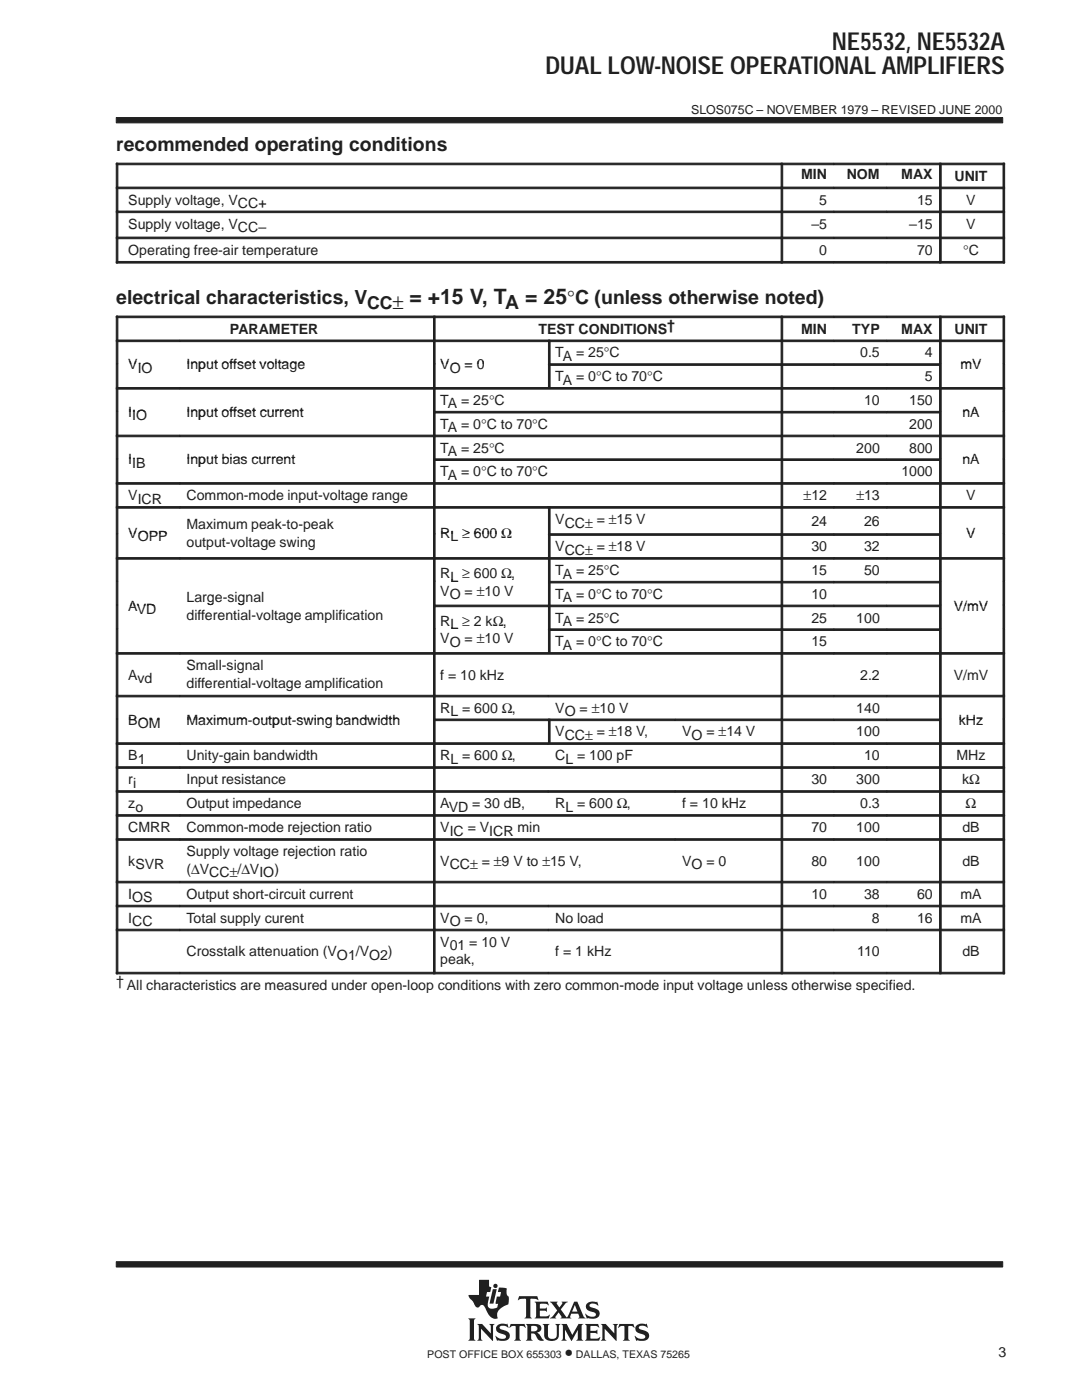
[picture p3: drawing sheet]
<svg xmlns="http://www.w3.org/2000/svg" width="216mm" height="279mm" viewBox="0 0 216 279" stroke-linecap="round" stroke-linejoin="round" font-family="sans-serif">
<g fill="#231f20" stroke="#231f20" stroke-width=".2">
<path d="M23.2 23.5h176.9v1h-176.9z" fill-rule="evenodd"/>
<path d="M23.2 251.8h176.9v1.1h-176.9z" fill-rule="evenodd"/>
</g>
<g fill="#231f20">
<path d="M98.3 257.3h.8l-.6 2.9h-.8z"/>
<path d="M104.9 264.2h1.9a.9 .9 0 0 1 1 .4 .9 .9 0 0 1 0 1.1l-.7 .2 .5 .4 .9 1.2a1.2 1.2 0 0 1-1.6-1l-.3-.3-.6-.1v1l.3 .5h-1.4l.3-.6v-2.3z" fill-rule="evenodd"/>
<path d="M109.7 259.8h1.6l-.2 .3 .5 .8 .6-.8-.1-.3h1.2l-.4 .3-1 1.2 1.2 1.6 1.5-3.1h.6l1.2 2.9 .4 .4-1.4-.1a.22 .22 0 0 0 .2-.1 .22 .22 0 0 0 0-.3l-.2-.4h-1.4l-.2 .7 .2 .2h-2.2l.2-.3-.5-.9-.7 .9 .2 .3h-1.3l.6-.4 .9-1.2z" fill-rule="evenodd"/>
<path d="M127 264.6a1.74 1.74 0 0 1 1.6-.4l.3 .1 .1-.1 .3 .8h-.1a1.2 1.2 0 0 0-1.7-.1 1.47 1.47 0 0 0 1.3 .7 1.03 1.03 0 0 1 .7 1.2 1.03 1.03 0 0 1-1.2 .8l-1.1-.1-.2 .1-.4-1 .9 .5 .9 .1a.45 .45 0 0 0 .4-.6 .45 .45 0 0 0-.6-.3l-.2-.1a1.11 1.11 0 0 1-1.2-1.4z" fill-rule="evenodd"/>
<path d="M123.6 264.2h2.8l.2 .8-.6-.4h-.5l-.1 .2v2.4l.3 .4h-1.4l.3-.4v-2.4l-.1-.2h-.5l-.7 .4z" fill-rule="evenodd"/>
<path d="M116.7 264.2h2.6l.2 .8-.6-.4-1.1 .1v.9h1.1l.3-.2v.9l-.4-.3h-1v1.1l1.3 .1 .7-.4-.3 .8h-2.8l.3-.4v-2.6z" fill-rule="evenodd"/>
<path d="M119.9 264.2h1l1.7 1.9v-1.5l-.3-.4h1l-.3 .4v3l-2.3-2.4v2l.3 .4h-1.1l.3-.4v-2.6z" fill-rule="evenodd"/>
<path d="M112 264.2h1.1l1.1 2.2 1.2-2.2h1l-.3 .4v2.6l.3 .4h-1.4l.3-.4v-1.8l-1.3 2.2-1.3-2.2v1.7l.4 .5h-1.1l.3-.6v-2.3z" fill-rule="evenodd"/>
<path d="M99.2 264.6a1.71 1.71 0 0 1 1.7-.4l.2 .1 .1-.1 .3 .8-.6-.3-.8-.1a.41 .41 0 0 0-.4 .5 .41 .41 0 0 0 .5 .3 1.29 1.29 0 0 1 1.5 1.4 1.08 1.08 0 0 1-1.2 .8l-1.1-.1-.2 .1-.4-1 .8 .5 .5 .1 .6-.1 .3-.2a.72 .72 0 0 0-.9-.7 .99 .99 0 0 1-1-.5 .99 .99 0 0 1 .1-1.1z" fill-rule="evenodd"/>
<path d="M101.9 264.2h2.8l.2 .8-.7-.4h-.4l-.1 .2v2.4l.3 .4h-1.4l.3-.4v-2.4l-.1-.2h-.5l-.7 .4z" fill-rule="evenodd"/>
<path d="M108.3 264.2h1.3l-.3 .4v2a.65 .65 0 0 0 .7 .6h.6l.4-.4 .1-2.1-.3-.5h1l-.3 .4v1.8a1.54 1.54 0 0 1-2.4 1l-.5-.7v-2.1z" fill-rule="evenodd"/>
<path d="M95.2 264.2h1l1.7 1.9v-1.5l-.3-.4h1.1l-.3 .4v3l-2.4-2.4v2l.3 .4h-1.1l.3-.6v-2.3z" fill-rule="evenodd"/>
<path d="M93.4 263.1h1.5l-.3 .4v3.7l.3 .4h-1.5l.3-.4v-3.7z" fill-rule="evenodd"/>
<path d="M103.6 258.7h3.6l.2 .8-.4-.3-1.2 .1v3.5l.3 .3h-1.4l.2-.2 .1-.3v-3.2l-.1-.2h-.8l-.7 .3z" fill-rule="evenodd"/>
<path d="M106.7 259.8h2.6l.1 .7-.5-.3-1.2 .1v.8h1.1l.3-.2v.9l-.4-.2h-1v1l.2 .1h1.2l.5-.3h.1l-.2 .7h-2.8l.3-.5v-2.3z" fill-rule="evenodd"/>
<path d="M117.1 260.2a2.08 2.08 0 0 1 1.9-.3l.2-.2 .1 .9a1.22 1.22 0 0 0-1.7-.1 .82 .82 0 0 0 .9 .6 1.06 1.06 0 0 1 1.2 1.1 1.06 1.06 0 0 1-1.2 1l-1.2-.1-.2 .1-.3-1 .8 .5 .8 .1a.46 .46 0 0 0 .5-.5 .46 .46 0 0 0-.5-.4l-.2-.1a1.11 1.11 0 0 1-1.2-1.5z" fill-rule="evenodd"/>
<path d="M95.6 255.4h2v1.3l.4 .2-.2 1h-.6l-.2 .9h.6l-.3 1.2 .1 .7a.9 .9 0 0 0 1.2 .4l.6-.1 .2-.8-.5-.1 .2-1.3h.7l.2-.9h-.7l.3-1 1.5 .2v1.1l.2 .4 .2 .2v.7a.81 .81 0 0 1-.6 1 2.73 2.73 0 0 0-1.7 1.7l.1 .9h-.1a1.81 1.81 0 0 1-2.1-1.5l-.3-.6a.7 .7 0 0 0-.6-.6 .7 .7 0 0 0-.7 .5 1.12 1.12 0 0 1-1.1-1l-.7-.8-.2-.7h2.1z" fill-rule="evenodd"/>
<circle cx="98.9" cy="256.6" r=".43"/>
</g>
<g fill="#fff">
<path d="M114.7 260.4l.5 1.4h-1z"/>
<path d="M106 264.7l.6-.1a.56 .56 0 0 1 .6 .5 .56 .56 0 0 1-.6 .6h-.6z" fill-rule="evenodd"/>
</g>
<g fill="#231f20" stroke="#231f20" stroke-width=".2">
<path d="M23.2 32.6h.3v4.7h-.3z" fill-rule="evenodd"/>
<path d="M23.2 32.6h132.6v.3h-132.6z" fill-rule="evenodd"/>
<path d="M155.9 32.6h.3v4.7h-.3z" fill-rule="evenodd"/>
<path d="M155.9 32.6h10.5v.3h-10.5z" fill-rule="evenodd"/>
<path d="M166.4 32.6h10.5v.3h-10.5z" fill-rule="evenodd"/>
<path d="M176.9 32.6h10.6v.3h-10.6z" fill-rule="evenodd"/>
<path d="M187.5 32.6h.3v4.7h-.3z" fill-rule="evenodd"/>
<path d="M200.1 32.6h.4v4.7h-.4z" fill-rule="evenodd"/>
<path d="M187.5 32.6h13v.3h-13z" fill-rule="evenodd"/>
<path d="M23.2 37.3h.3v4.8h-.3z" fill-rule="evenodd"/>
<path d="M23.2 37.3h132.6v.4h-132.6z" fill-rule="evenodd"/>
<path d="M155.9 37.3h.3v4.8h-.3z" fill-rule="evenodd"/>
<path d="M155.9 37.3h10.5v.4h-10.5z" fill-rule="evenodd"/>
<path d="M166.4 37.3h10.5v.4h-10.5z" fill-rule="evenodd"/>
<path d="M176.9 37.3h10.6v.4h-10.6z" fill-rule="evenodd"/>
<path d="M187.5 37.3h.3v4.8h-.3z" fill-rule="evenodd"/>
<path d="M200.1 37.3h.4v4.8h-.4z" fill-rule="evenodd"/>
<path d="M187.5 37.3h13v.4h-13z" fill-rule="evenodd"/>
<path d="M23.2 42.1h.3v5.2h-.3z" fill-rule="evenodd"/>
<path d="M23.2 42.1h132.6v.3h-132.6z" fill-rule="evenodd"/>
<path d="M155.9 42.1h.3v5.2h-.3z" fill-rule="evenodd"/>
<path d="M155.9 42.1h10.5v.3h-10.5z" fill-rule="evenodd"/>
<path d="M166.4 42.1h10.5v.3h-10.5z" fill-rule="evenodd"/>
<path d="M176.9 42.1h10.6v.3h-10.6z" fill-rule="evenodd"/>
<path d="M187.5 42.1h.3v5.2h-.3z" fill-rule="evenodd"/>
<path d="M200.1 42.1h.4v5.2h-.4z" fill-rule="evenodd"/>
<path d="M187.5 42.1h13v.3h-13z" fill-rule="evenodd"/>
<path d="M23.2 47.3h.3v5.2h-.3z" fill-rule="evenodd"/>
<path d="M23.2 47.3h132.6v.3h-132.6z" fill-rule="evenodd"/>
<path d="M23.2 52.2h132.6v.3h-132.6z" fill-rule="evenodd"/>
<path d="M155.9 47.3h.3v5.2h-.3z" fill-rule="evenodd"/>
<path d="M155.9 47.3h10.5v.3h-10.5z" fill-rule="evenodd"/>
<path d="M155.9 52.2h10.5v.3h-10.5z" fill-rule="evenodd"/>
<path d="M166.4 47.3h10.5v.3h-10.5z" fill-rule="evenodd"/>
<path d="M166.4 52.2h10.5v.3h-10.5z" fill-rule="evenodd"/>
<path d="M176.9 47.3h10.6v.3h-10.6z" fill-rule="evenodd"/>
<path d="M176.9 52.2h10.6v.3h-10.6z" fill-rule="evenodd"/>
<path d="M187.5 47.3h.3v5.2h-.3z" fill-rule="evenodd"/>
<path d="M200.1 47.3h.4v5.2h-.4z" fill-rule="evenodd"/>
<path d="M187.5 47.3h13v.3h-13z" fill-rule="evenodd"/>
<path d="M187.5 52.2h13v.3h-13z" fill-rule="evenodd"/>
<path d="M23.2 63.1h.3v4.7h-.3z" fill-rule="evenodd"/>
<path d="M23.2 63.1h63.3v.3h-63.3z" fill-rule="evenodd"/>
<path d="M86.5 63.1h.3v4.7h-.3z" fill-rule="evenodd"/>
<path d="M86.5 63.1h69.3v.3h-69.3z" fill-rule="evenodd"/>
<path d="M155.9 63.1h.3v4.7h-.3z" fill-rule="evenodd"/>
<path d="M155.9 63.1h10.5v.3h-10.5z" fill-rule="evenodd"/>
<path d="M166.4 63.1h10.5v.3h-10.5z" fill-rule="evenodd"/>
<path d="M176.9 63.1h10.6v.3h-10.6z" fill-rule="evenodd"/>
<path d="M187.5 63.1h.3v4.7h-.3z" fill-rule="evenodd"/>
<path d="M200.1 63.1h.4v4.7h-.4z" fill-rule="evenodd"/>
<path d="M187.5 63.1h13v.3h-13z" fill-rule="evenodd"/>
<path d="M23.2 67.9h.3v4.7h-.3z" fill-rule="evenodd"/>
<path d="M23.2 67.9h12.6v.3h-12.6z" fill-rule="evenodd"/>
<path d="M35.9 67.9h50.6v.3h-50.6z" fill-rule="evenodd"/>
<path d="M86.5 67.9h.3v4.7h-.3z" fill-rule="evenodd"/>
<path d="M86.5 67.9h22.9v.3h-22.9z" fill-rule="evenodd"/>
<path d="M109.4 67.9h.4v4.7h-.4z" fill-rule="evenodd"/>
<path d="M109.4 67.9h46.4v.3h-46.4z" fill-rule="evenodd"/>
<path d="M155.9 67.9h.3v4.7h-.3z" fill-rule="evenodd"/>
<path d="M155.9 67.9h10.5v.3h-10.5z" fill-rule="evenodd"/>
<path d="M166.4 67.9h10.5v.3h-10.5z" fill-rule="evenodd"/>
<path d="M176.9 67.9h10.6v.3h-10.6z" fill-rule="evenodd"/>
<path d="M187.5 67.9h.3v4.7h-.3z" fill-rule="evenodd"/>
<path d="M200.1 67.9h.4v4.7h-.4z" fill-rule="evenodd"/>
<path d="M187.5 67.9h13v.3h-13z" fill-rule="evenodd"/>
<path d="M23.2 72.6h.3v4.7h-.3z" fill-rule="evenodd"/>
<path d="M86.5 72.6h.3v4.7h-.3z" fill-rule="evenodd"/>
<path d="M109.4 72.6h.4v4.7h-.4z" fill-rule="evenodd"/>
<path d="M109.4 72.6h46.4v.3h-46.4z" fill-rule="evenodd"/>
<path d="M155.9 72.6h.3v4.7h-.3z" fill-rule="evenodd"/>
<path d="M155.9 72.6h10.5v.3h-10.5z" fill-rule="evenodd"/>
<path d="M166.4 72.6h10.5v.3h-10.5z" fill-rule="evenodd"/>
<path d="M176.9 72.6h10.6v.3h-10.6z" fill-rule="evenodd"/>
<path d="M187.5 72.6h.3v4.7h-.3z" fill-rule="evenodd"/>
<path d="M200.1 72.6h.4v4.7h-.4z" fill-rule="evenodd"/>
<path d="M23.2 77.3h.3v4.8h-.3z" fill-rule="evenodd"/>
<path d="M23.2 77.3h12.6v.4h-12.6z" fill-rule="evenodd"/>
<path d="M35.9 77.3h50.6v.4h-50.6z" fill-rule="evenodd"/>
<path d="M86.5 77.3h.3v4.8h-.3z" fill-rule="evenodd"/>
<path d="M86.5 77.3h69.3v.4h-69.3z" fill-rule="evenodd"/>
<path d="M155.9 77.3h.3v4.8h-.3z" fill-rule="evenodd"/>
<path d="M155.9 77.3h10.5v.4h-10.5z" fill-rule="evenodd"/>
<path d="M166.4 77.3h10.5v.4h-10.5z" fill-rule="evenodd"/>
<path d="M176.9 77.3h10.6v.4h-10.6z" fill-rule="evenodd"/>
<path d="M187.5 77.3h.3v4.8h-.3z" fill-rule="evenodd"/>
<path d="M200.1 77.3h.4v4.8h-.4z" fill-rule="evenodd"/>
<path d="M187.5 77.3h13v.4h-13z" fill-rule="evenodd"/>
<path d="M23.2 82.1h.3v4.7h-.3z" fill-rule="evenodd"/>
<path d="M86.5 82.1h.3v4.7h-.3z" fill-rule="evenodd"/>
<path d="M86.5 82.1h69.3v.3h-69.3z" fill-rule="evenodd"/>
<path d="M155.9 82.1h.3v4.7h-.3z" fill-rule="evenodd"/>
<path d="M155.9 82.1h10.5v.3h-10.5z" fill-rule="evenodd"/>
<path d="M166.4 82.1h10.5v.3h-10.5z" fill-rule="evenodd"/>
<path d="M176.9 82.1h10.6v.3h-10.6z" fill-rule="evenodd"/>
<path d="M187.5 82.1h.3v4.7h-.3z" fill-rule="evenodd"/>
<path d="M200.1 82.1h.4v4.7h-.4z" fill-rule="evenodd"/>
<path d="M23.2 86.8h.3v4.8h-.3z" fill-rule="evenodd"/>
<path d="M23.2 86.8h12.6v.4h-12.6z" fill-rule="evenodd"/>
<path d="M35.9 86.8h50.6v.4h-50.6z" fill-rule="evenodd"/>
<path d="M86.5 86.8h.3v4.8h-.3z" fill-rule="evenodd"/>
<path d="M86.5 86.8h69.3v.4h-69.3z" fill-rule="evenodd"/>
<path d="M155.9 86.8h.3v4.8h-.3z" fill-rule="evenodd"/>
<path d="M155.9 86.8h10.5v.4h-10.5z" fill-rule="evenodd"/>
<path d="M166.4 86.8h10.5v.4h-10.5z" fill-rule="evenodd"/>
<path d="M176.9 86.8h10.6v.4h-10.6z" fill-rule="evenodd"/>
<path d="M187.5 86.8h.3v4.8h-.3z" fill-rule="evenodd"/>
<path d="M200.1 86.8h.4v4.8h-.4z" fill-rule="evenodd"/>
<path d="M187.5 86.8h13v.4h-13z" fill-rule="evenodd"/>
<path d="M23.2 91.6h.3v4.7h-.3z" fill-rule="evenodd"/>
<path d="M86.5 91.6h.3v4.7h-.3z" fill-rule="evenodd"/>
<path d="M86.5 91.6h69.3v.3h-69.3z" fill-rule="evenodd"/>
<path d="M155.9 91.6h.3v4.7h-.3z" fill-rule="evenodd"/>
<path d="M155.9 91.6h10.5v.3h-10.5z" fill-rule="evenodd"/>
<path d="M166.4 91.6h10.5v.3h-10.5z" fill-rule="evenodd"/>
<path d="M176.9 91.6h10.6v.3h-10.6z" fill-rule="evenodd"/>
<path d="M187.5 91.6h.3v4.7h-.3z" fill-rule="evenodd"/>
<path d="M200.1 91.6h.4v4.7h-.4z" fill-rule="evenodd"/>
<path d="M23.2 96.3h.3v4.8h-.3z" fill-rule="evenodd"/>
<path d="M23.2 96.3h12.6v.3h-12.6z" fill-rule="evenodd"/>
<path d="M35.9 96.3h50.6v.3h-50.6z" fill-rule="evenodd"/>
<path d="M86.5 96.3h.3v4.8h-.3z" fill-rule="evenodd"/>
<path d="M86.5 96.3h69.3v.3h-69.3z" fill-rule="evenodd"/>
<path d="M155.9 96.3h.3v4.8h-.3z" fill-rule="evenodd"/>
<path d="M155.9 96.3h10.5v.3h-10.5z" fill-rule="evenodd"/>
<path d="M166.4 96.3h10.5v.3h-10.5z" fill-rule="evenodd"/>
<path d="M176.9 96.3h10.6v.3h-10.6z" fill-rule="evenodd"/>
<path d="M187.5 96.3h.3v4.8h-.3z" fill-rule="evenodd"/>
<path d="M200.1 96.3h.4v4.8h-.4z" fill-rule="evenodd"/>
<path d="M187.5 96.3h13v.3h-13z" fill-rule="evenodd"/>
<path d="M23.2 101.1h.3v5.4h-.3z" fill-rule="evenodd"/>
<path d="M23.2 101.1h12.6v.3h-12.6z" fill-rule="evenodd"/>
<path d="M35.9 101.1h50.6v.3h-50.6z" fill-rule="evenodd"/>
<path d="M86.5 101.1h.3v5.4h-.3z" fill-rule="evenodd"/>
<path d="M86.5 101.1h22.9v.3h-22.9z" fill-rule="evenodd"/>
<path d="M109.4 101.1h.4v5.4h-.4z" fill-rule="evenodd"/>
<path d="M109.4 101.1h46.4v.3h-46.4z" fill-rule="evenodd"/>
<path d="M155.9 101.1h.3v5.4h-.3z" fill-rule="evenodd"/>
<path d="M155.9 101.1h10.5v.3h-10.5z" fill-rule="evenodd"/>
<path d="M166.4 101.1h10.5v.3h-10.5z" fill-rule="evenodd"/>
<path d="M176.9 101.1h10.6v.3h-10.6z" fill-rule="evenodd"/>
<path d="M187.5 101.1h.3v5.4h-.3z" fill-rule="evenodd"/>
<path d="M200.1 101.1h.4v5.4h-.4z" fill-rule="evenodd"/>
<path d="M187.5 101.1h13v.3h-13z" fill-rule="evenodd"/>
<path d="M23.2 106.5h.3v4.8h-.3z" fill-rule="evenodd"/>
<path d="M86.5 106.5h.3v4.8h-.3z" fill-rule="evenodd"/>
<path d="M109.4 106.5h.4v4.8h-.4z" fill-rule="evenodd"/>
<path d="M109.4 106.5h46.4v.3h-46.4z" fill-rule="evenodd"/>
<path d="M155.9 106.5h.3v4.8h-.3z" fill-rule="evenodd"/>
<path d="M155.9 106.5h10.5v.3h-10.5z" fill-rule="evenodd"/>
<path d="M166.4 106.5h10.5v.3h-10.5z" fill-rule="evenodd"/>
<path d="M176.9 106.5h10.6v.3h-10.6z" fill-rule="evenodd"/>
<path d="M187.5 106.5h.3v4.8h-.3z" fill-rule="evenodd"/>
<path d="M200.1 106.5h.4v4.8h-.4z" fill-rule="evenodd"/>
<path d="M23.2 111.3h.3v4.7h-.3z" fill-rule="evenodd"/>
<path d="M23.2 111.3h12.6v.3h-12.6z" fill-rule="evenodd"/>
<path d="M35.9 111.3h50.6v.3h-50.6z" fill-rule="evenodd"/>
<path d="M86.5 111.3h.3v4.7h-.3z" fill-rule="evenodd"/>
<path d="M86.5 111.3h22.9v.3h-22.9z" fill-rule="evenodd"/>
<path d="M109.4 111.3h.4v4.7h-.4z" fill-rule="evenodd"/>
<path d="M109.4 111.3h46.4v.3h-46.4z" fill-rule="evenodd"/>
<path d="M155.9 111.3h.3v4.7h-.3z" fill-rule="evenodd"/>
<path d="M155.9 111.3h10.5v.3h-10.5z" fill-rule="evenodd"/>
<path d="M166.4 111.3h10.5v.3h-10.5z" fill-rule="evenodd"/>
<path d="M176.9 111.3h10.6v.3h-10.6z" fill-rule="evenodd"/>
<path d="M187.5 111.3h.3v4.7h-.3z" fill-rule="evenodd"/>
<path d="M200.1 111.3h.4v4.7h-.4z" fill-rule="evenodd"/>
<path d="M187.5 111.3h13v.3h-13z" fill-rule="evenodd"/>
<path d="M23.2 116h.3v4.7h-.3z" fill-rule="evenodd"/>
<path d="M86.5 116h.3v4.7h-.3z" fill-rule="evenodd"/>
<path d="M109.4 116h.4v4.7h-.4z" fill-rule="evenodd"/>
<path d="M109.4 116h46.4v.3h-46.4z" fill-rule="evenodd"/>
<path d="M155.9 116h.3v4.7h-.3z" fill-rule="evenodd"/>
<path d="M155.9 116h10.5v.3h-10.5z" fill-rule="evenodd"/>
<path d="M166.4 116h10.5v.3h-10.5z" fill-rule="evenodd"/>
<path d="M176.9 116h10.6v.3h-10.6z" fill-rule="evenodd"/>
<path d="M187.5 116h.3v4.7h-.3z" fill-rule="evenodd"/>
<path d="M200.1 116h.4v4.7h-.4z" fill-rule="evenodd"/>
<path d="M23.2 120.8h.3v4.7h-.3z" fill-rule="evenodd"/>
<path d="M86.5 120.8h.3v4.7h-.3z" fill-rule="evenodd"/>
<path d="M86.5 120.8h22.9v.3h-22.9z" fill-rule="evenodd"/>
<path d="M109.4 120.8h.4v4.7h-.4z" fill-rule="evenodd"/>
<path d="M109.4 120.8h46.4v.3h-46.4z" fill-rule="evenodd"/>
<path d="M155.9 120.8h.3v4.7h-.3z" fill-rule="evenodd"/>
<path d="M155.9 120.8h10.5v.3h-10.5z" fill-rule="evenodd"/>
<path d="M166.4 120.8h10.5v.3h-10.5z" fill-rule="evenodd"/>
<path d="M176.9 120.8h10.6v.3h-10.6z" fill-rule="evenodd"/>
<path d="M187.5 120.8h.3v4.7h-.3z" fill-rule="evenodd"/>
<path d="M200.1 120.8h.4v4.7h-.4z" fill-rule="evenodd"/>
<path d="M23.2 125.5h.3v4.7h-.3z" fill-rule="evenodd"/>
<path d="M86.5 125.5h.3v4.7h-.3z" fill-rule="evenodd"/>
<path d="M109.4 125.5h.4v4.7h-.4z" fill-rule="evenodd"/>
<path d="M109.4 125.5h46.4v.3h-46.4z" fill-rule="evenodd"/>
<path d="M155.9 125.5h.3v4.7h-.3z" fill-rule="evenodd"/>
<path d="M155.9 125.5h10.5v.3h-10.5z" fill-rule="evenodd"/>
<path d="M166.4 125.5h10.5v.3h-10.5z" fill-rule="evenodd"/>
<path d="M176.9 125.5h10.6v.3h-10.6z" fill-rule="evenodd"/>
<path d="M187.5 125.5h.3v4.7h-.3z" fill-rule="evenodd"/>
<path d="M200.1 125.5h.4v4.7h-.4z" fill-rule="evenodd"/>
<path d="M23.2 130.2h.3v8.5h-.3z" fill-rule="evenodd"/>
<path d="M23.2 130.2h12.6v.4h-12.6z" fill-rule="evenodd"/>
<path d="M35.9 130.2h50.6v.4h-50.6z" fill-rule="evenodd"/>
<path d="M86.5 130.2h.3v8.5h-.3z" fill-rule="evenodd"/>
<path d="M86.5 130.2h69.3v.4h-69.3z" fill-rule="evenodd"/>
<path d="M155.9 130.2h.3v8.5h-.3z" fill-rule="evenodd"/>
<path d="M155.9 130.2h10.5v.4h-10.5z" fill-rule="evenodd"/>
<path d="M166.4 130.2h10.5v.4h-10.5z" fill-rule="evenodd"/>
<path d="M176.9 130.2h10.6v.4h-10.6z" fill-rule="evenodd"/>
<path d="M187.5 130.2h.3v8.5h-.3z" fill-rule="evenodd"/>
<path d="M200.1 130.2h.4v8.5h-.4z" fill-rule="evenodd"/>
<path d="M187.5 130.2h13v.4h-13z" fill-rule="evenodd"/>
<path d="M23.2 138.8h.3v4.7h-.3z" fill-rule="evenodd"/>
<path d="M23.2 138.8h12.6v.3h-12.6z" fill-rule="evenodd"/>
<path d="M35.9 138.8h50.6v.3h-50.6z" fill-rule="evenodd"/>
<path d="M86.5 138.8h.3v4.7h-.3z" fill-rule="evenodd"/>
<path d="M86.5 138.8h22.9v.3h-22.9z" fill-rule="evenodd"/>
<path d="M109.4 138.8h46.4v.3h-46.4z" fill-rule="evenodd"/>
<path d="M155.9 138.8h.3v4.7h-.3z" fill-rule="evenodd"/>
<path d="M155.9 138.8h10.5v.3h-10.5z" fill-rule="evenodd"/>
<path d="M166.4 138.8h10.5v.3h-10.5z" fill-rule="evenodd"/>
<path d="M176.9 138.8h10.6v.3h-10.6z" fill-rule="evenodd"/>
<path d="M187.5 138.8h.3v4.7h-.3z" fill-rule="evenodd"/>
<path d="M200.1 138.8h.4v4.7h-.4z" fill-rule="evenodd"/>
<path d="M187.5 138.8h13v.3h-13z" fill-rule="evenodd"/>
<path d="M23.2 143.5h.3v4.7h-.3z" fill-rule="evenodd"/>
<path d="M86.5 143.5h.3v4.7h-.3z" fill-rule="evenodd"/>
<path d="M86.5 143.5h22.9v.3h-22.9z" fill-rule="evenodd"/>
<path d="M109.4 143.5h.4v4.7h-.4z" fill-rule="evenodd"/>
<path d="M109.4 143.5h25.3v.3h-25.3z" fill-rule="evenodd"/>
<path d="M134.8 143.5h21v.3h-21z" fill-rule="evenodd"/>
<path d="M155.9 143.5h.3v4.7h-.3z" fill-rule="evenodd"/>
<path d="M155.9 143.5h10.5v.3h-10.5z" fill-rule="evenodd"/>
<path d="M166.4 143.5h10.5v.3h-10.5z" fill-rule="evenodd"/>
<path d="M176.9 143.5h10.6v.3h-10.6z" fill-rule="evenodd"/>
<path d="M187.5 143.5h.3v4.7h-.3z" fill-rule="evenodd"/>
<path d="M200.1 143.5h.4v4.7h-.4z" fill-rule="evenodd"/>
<path d="M23.2 148.2h.3v4.8h-.3z" fill-rule="evenodd"/>
<path d="M23.2 148.2h12.6v.4h-12.6z" fill-rule="evenodd"/>
<path d="M35.9 148.2h50.6v.4h-50.6z" fill-rule="evenodd"/>
<path d="M86.5 148.2h.3v4.8h-.3z" fill-rule="evenodd"/>
<path d="M86.5 148.2h22.9v.4h-22.9z" fill-rule="evenodd"/>
<path d="M109.4 148.2h46.4v.4h-46.4z" fill-rule="evenodd"/>
<path d="M155.9 148.2h.3v4.8h-.3z" fill-rule="evenodd"/>
<path d="M155.9 148.2h10.5v.4h-10.5z" fill-rule="evenodd"/>
<path d="M166.4 148.2h10.5v.4h-10.5z" fill-rule="evenodd"/>
<path d="M176.9 148.2h10.6v.4h-10.6z" fill-rule="evenodd"/>
<path d="M187.5 148.2h.3v4.8h-.3z" fill-rule="evenodd"/>
<path d="M200.1 148.2h.4v4.8h-.4z" fill-rule="evenodd"/>
<path d="M187.5 148.2h13v.4h-13z" fill-rule="evenodd"/>
<path d="M23.2 153h.3v4.8h-.3z" fill-rule="evenodd"/>
<path d="M23.2 153h12.6v.3h-12.6z" fill-rule="evenodd"/>
<path d="M35.9 153h50.6v.3h-50.6z" fill-rule="evenodd"/>
<path d="M86.5 153h.3v4.8h-.3z" fill-rule="evenodd"/>
<path d="M86.5 153h69.3v.3h-69.3z" fill-rule="evenodd"/>
<path d="M155.9 153h.3v4.8h-.3z" fill-rule="evenodd"/>
<path d="M155.9 153h10.5v.3h-10.5z" fill-rule="evenodd"/>
<path d="M166.4 153h10.5v.3h-10.5z" fill-rule="evenodd"/>
<path d="M176.9 153h10.6v.3h-10.6z" fill-rule="evenodd"/>
<path d="M187.5 153h.3v4.8h-.3z" fill-rule="evenodd"/>
<path d="M200.1 153h.4v4.8h-.4z" fill-rule="evenodd"/>
<path d="M187.5 153h13v.3h-13z" fill-rule="evenodd"/>
<path d="M23.2 157.8h.3v4.8h-.3z" fill-rule="evenodd"/>
<path d="M23.2 157.8h12.6v.3h-12.6z" fill-rule="evenodd"/>
<path d="M35.9 157.8h50.6v.3h-50.6z" fill-rule="evenodd"/>
<path d="M86.5 157.8h.3v4.8h-.3z" fill-rule="evenodd"/>
<path d="M86.5 157.8h22.9v.3h-22.9z" fill-rule="evenodd"/>
<path d="M109.4 157.8h25.3v.3h-25.3z" fill-rule="evenodd"/>
<path d="M134.8 157.8h21v.3h-21z" fill-rule="evenodd"/>
<path d="M155.9 157.8h.3v4.8h-.3z" fill-rule="evenodd"/>
<path d="M155.9 157.8h10.5v.3h-10.5z" fill-rule="evenodd"/>
<path d="M166.4 157.8h10.5v.3h-10.5z" fill-rule="evenodd"/>
<path d="M176.9 157.8h10.6v.3h-10.6z" fill-rule="evenodd"/>
<path d="M187.5 157.8h.3v4.8h-.3z" fill-rule="evenodd"/>
<path d="M200.1 157.8h.4v4.8h-.4z" fill-rule="evenodd"/>
<path d="M187.5 157.8h13v.3h-13z" fill-rule="evenodd"/>
<path d="M23.2 162.6h.3v4.8h-.3z" fill-rule="evenodd"/>
<path d="M23.2 162.6h12.6v.3h-12.6z" fill-rule="evenodd"/>
<path d="M35.9 162.6h50.6v.3h-50.6z" fill-rule="evenodd"/>
<path d="M86.5 162.6h.3v4.8h-.3z" fill-rule="evenodd"/>
<path d="M86.5 162.6h69.3v.3h-69.3z" fill-rule="evenodd"/>
<path d="M155.9 162.6h.3v4.8h-.3z" fill-rule="evenodd"/>
<path d="M155.9 162.6h10.5v.3h-10.5z" fill-rule="evenodd"/>
<path d="M166.4 162.6h10.5v.3h-10.5z" fill-rule="evenodd"/>
<path d="M176.9 162.6h10.6v.3h-10.6z" fill-rule="evenodd"/>
<path d="M187.5 162.6h.3v4.8h-.3z" fill-rule="evenodd"/>
<path d="M200.1 162.6h.4v4.8h-.4z" fill-rule="evenodd"/>
<path d="M187.5 162.6h13v.3h-13z" fill-rule="evenodd"/>
<path d="M23.2 167.4h.3v8.5h-.3z" fill-rule="evenodd"/>
<path d="M23.2 167.4h12.6v.3h-12.6z" fill-rule="evenodd"/>
<path d="M35.9 167.4h50.6v.3h-50.6z" fill-rule="evenodd"/>
<path d="M86.5 167.4h.3v8.5h-.3z" fill-rule="evenodd"/>
<path d="M86.5 167.4h48.2v.3h-48.2z" fill-rule="evenodd"/>
<path d="M134.8 167.4h21v.3h-21z" fill-rule="evenodd"/>
<path d="M155.9 167.4h.3v8.5h-.3z" fill-rule="evenodd"/>
<path d="M155.9 167.4h10.5v.3h-10.5z" fill-rule="evenodd"/>
<path d="M166.4 167.4h10.5v.3h-10.5z" fill-rule="evenodd"/>
<path d="M176.9 167.4h10.6v.3h-10.6z" fill-rule="evenodd"/>
<path d="M187.5 167.4h.3v8.5h-.3z" fill-rule="evenodd"/>
<path d="M200.1 167.4h.4v8.5h-.4z" fill-rule="evenodd"/>
<path d="M187.5 167.4h13v.3h-13z" fill-rule="evenodd"/>
<path d="M23.2 175.9h.3v4.7h-.3z" fill-rule="evenodd"/>
<path d="M23.2 175.9h12.6v.3h-12.6z" fill-rule="evenodd"/>
<path d="M35.9 175.9h50.6v.3h-50.6z" fill-rule="evenodd"/>
<path d="M86.5 175.9h.3v4.7h-.3z" fill-rule="evenodd"/>
<path d="M86.5 175.9h69.3v.3h-69.3z" fill-rule="evenodd"/>
<path d="M155.9 175.9h.3v4.7h-.3z" fill-rule="evenodd"/>
<path d="M155.9 175.9h10.5v.3h-10.5z" fill-rule="evenodd"/>
<path d="M166.4 175.9h10.5v.3h-10.5z" fill-rule="evenodd"/>
<path d="M176.9 175.9h10.6v.3h-10.6z" fill-rule="evenodd"/>
<path d="M187.5 175.9h.3v4.7h-.3z" fill-rule="evenodd"/>
<path d="M200.1 175.9h.4v4.7h-.4z" fill-rule="evenodd"/>
<path d="M187.5 175.9h13v.3h-13z" fill-rule="evenodd"/>
<path d="M23.2 180.7h.3v4.7h-.3z" fill-rule="evenodd"/>
<path d="M23.2 180.7h12.6v.3h-12.6z" fill-rule="evenodd"/>
<path d="M35.9 180.7h50.6v.3h-50.6z" fill-rule="evenodd"/>
<path d="M86.5 180.7h.3v4.7h-.3z" fill-rule="evenodd"/>
<path d="M86.5 180.7h22.9v.3h-22.9z" fill-rule="evenodd"/>
<path d="M109.4 180.7h46.4v.3h-46.4z" fill-rule="evenodd"/>
<path d="M155.9 180.7h.3v4.7h-.3z" fill-rule="evenodd"/>
<path d="M155.9 180.7h10.5v.3h-10.5z" fill-rule="evenodd"/>
<path d="M166.4 180.7h10.5v.3h-10.5z" fill-rule="evenodd"/>
<path d="M176.9 180.7h10.6v.3h-10.6z" fill-rule="evenodd"/>
<path d="M187.5 180.7h.3v4.7h-.3z" fill-rule="evenodd"/>
<path d="M200.1 180.7h.4v4.7h-.4z" fill-rule="evenodd"/>
<path d="M187.5 180.7h13v.3h-13z" fill-rule="evenodd"/>
<path d="M23.2 185.4h.3v9h-.3z" fill-rule="evenodd"/>
<path d="M23.2 185.4h12.6v.4h-12.6z" fill-rule="evenodd"/>
<path d="M23.2 194h12.6v.4h-12.6z" fill-rule="evenodd"/>
<path d="M35.9 185.4h50.6v.4h-50.6z" fill-rule="evenodd"/>
<path d="M35.9 194h50.6v.4h-50.6z" fill-rule="evenodd"/>
<path d="M86.5 185.4h.3v9h-.3z" fill-rule="evenodd"/>
<path d="M86.5 185.4h22.9v.4h-22.9z" fill-rule="evenodd"/>
<path d="M86.5 194h22.9v.4h-22.9z" fill-rule="evenodd"/>
<path d="M109.4 185.4h46.4v.4h-46.4z" fill-rule="evenodd"/>
<path d="M109.4 194h46.4v.4h-46.4z" fill-rule="evenodd"/>
<path d="M155.9 185.4h.3v9h-.3z" fill-rule="evenodd"/>
<path d="M155.9 185.4h10.5v.4h-10.5z" fill-rule="evenodd"/>
<path d="M155.9 194h10.5v.4h-10.5z" fill-rule="evenodd"/>
<path d="M166.4 185.4h10.5v.4h-10.5z" fill-rule="evenodd"/>
<path d="M166.4 194h10.5v.4h-10.5z" fill-rule="evenodd"/>
<path d="M176.9 185.4h10.6v.4h-10.6z" fill-rule="evenodd"/>
<path d="M176.9 194h10.6v.4h-10.6z" fill-rule="evenodd"/>
<path d="M187.5 185.4h.3v9h-.3z" fill-rule="evenodd"/>
<path d="M200.1 185.4h.4v9h-.4z" fill-rule="evenodd"/>
<path d="M187.5 185.4h13v.4h-13z" fill-rule="evenodd"/>
<path d="M187.5 194h13v.4h-13z" fill-rule="evenodd"/>
</g>
<g font-size="4.9" fill="#231f20">
<text x="166.1" y="9.9">NE5532, NE5532A</text>
<text x="108.9" y="14.8">DUAL LOW-NOISE OPERATIONAL AMPLIFIERS</text>
</g>
<g font-size="4.2" fill="#231f20">
<text x="81.7" y="60.7">= +15 V, T</text>
<text x="104.8" y="60.7">= 25°C (unless otherwise noted)</text>
</g>
<g font-size="3.9" fill="#231f20">
<text x="23.2" y="30.2">recommended operating conditions</text>
<text x="23.2" y="60.7">electrical characteristics, V</text>
<text x="100.8" y="61.8">A</text>
</g>
<g font-size="3.5" fill="#231f20">
<text x="73.3" y="61.7">CC±</text>
<text x="112.7" y="271">•</text>
</g>
<g font-size="2.8" fill="#231f20">
<text x="159.9" y="35.7">MIN</text>
<text x="169" y="35.7">NOM</text>
<text x="179.8" y="35.7">MAX</text>
<text x="25.6" y="40.9">Supply voltage, VCC+</text>
<text x="163.5" y="40.9">5</text>
<text x="183" y="40.9">15</text>
<text x="190.5" y="36.1">UNIT</text>
<text x="192.8" y="40.9">V</text>
<text x="25.6" y="45.6">Supply voltage, VCC–</text>
<text x="161.9" y="45.6">–5</text>
<text x="181.4" y="45.6">–15</text>
<text x="192.8" y="45.6">V</text>
<text x="25.6" y="50.8">Operating free-air temperature</text>
<text x="163.5" y="50.8">0</text>
<text x="183" y="50.8">70</text>
<text x="192.2" y="50.8">°C</text>
<text x="45.9" y="66.6">PARAMETER</text>
<text x="107.4" y="66.6">TEST CONDITIONS†</text>
<text x="110.8" y="71.3">TA = 25°C</text>
<text x="159.9" y="66.6">MIN</text>
<text x="170.1" y="66.6">TYP</text>
<text x="171.6" y="71.3">0.5</text>
<text x="179.8" y="66.6">MAX</text>
<text x="184.5" y="71.3">4</text>
<text x="190.5" y="66.6">UNIT</text>
<text x="25.6" y="73.7">VIO</text>
<text x="37.2" y="73.7">Input offset voltage</text>
<text x="87.9" y="73.7">VO = 0</text>
<text x="110.8" y="76.1">TA = 0°C to 70°C</text>
<text x="184.5" y="76.1">5</text>
<text x="191.6" y="73.7">mV</text>
<text x="25.6" y="83.2">IIO</text>
<text x="37.2" y="83.2">Input offset current</text>
<text x="87.9" y="80.8">TA = 25°C</text>
<text x="172.4" y="80.8">10</text>
<text x="181.4" y="80.8">150</text>
<text x="192" y="83.2">nA</text>
<text x="87.9" y="85.6">TA = 0°C to 70°C</text>
<text x="181.4" y="85.6">200</text>
<text x="25.6" y="92.7">IIB</text>
<text x="37.2" y="92.7">Input bias current</text>
<text x="87.9" y="90.3">TA = 25°C</text>
<text x="87.9" y="95.1">TA = 0°C to 70°C</text>
<text x="170.9" y="90.3">200</text>
<text x="179.9" y="95.1">1000</text>
<text x="181.4" y="90.3">800</text>
<text x="192" y="92.7">nA</text>
<text x="25.6" y="99.8">VICR</text>
<text x="37.2" y="99.8">Common-mode input-voltage range</text>
<text x="160.4" y="99.8">±12</text>
<text x="170.9" y="99.8">±13</text>
<text x="192.8" y="99.8">V</text>
<text x="25.6" y="107.3">VOPP</text>
<text x="37.2" y="105.6">Maximum peak-to-peak</text>
<text x="87.9" y="107.3">RL ≥ 600 Ω</text>
<text x="110.8" y="104.6">VCC± = ±15 V</text>
<text x="161.9" y="104.9">24</text>
<text x="172.4" y="104.9">26</text>
<text x="192.8" y="107.3">V</text>
<text x="37.2" y="109.1">output-voltage swing</text>
<text x="110.8" y="110">VCC± = ±18 V</text>
<text x="161.9" y="110">30</text>
<text x="172.4" y="110">32</text>
<text x="87.9" y="115.4">RL ≥ 600 Ω,,</text>
<text x="87.9" y="118.9">VO = ±10 V</text>
<text x="89.9" y="116.1">L</text>
<text x="110.8" y="114.8">TA = 25°C</text>
<text x="110.8" y="119.5">TA = 0°C to 70°C</text>
<text x="161.9" y="114.8">15</text>
<text x="161.9" y="119.5">10</text>
<text x="172.4" y="114.8">50</text>
<text x="25.6" y="121.9">AVD</text>
<text x="37.2" y="120.2">Large-signal</text>
<text x="37.2" y="123.7">differential-voltage amplification</text>
<text x="41.3" y="120.2">g</text>
<text x="47.4" y="120.2">g</text>
<text x="87.9" y="124.9">RL ≥ 2 kΩ,,</text>
<text x="89.9" y="125.6">L</text>
<text x="110.8" y="124.2">TA = 25°C</text>
<text x="161.9" y="124.2">25</text>
<text x="170.9" y="124.2">100</text>
<text x="190.3" y="121.9">V/mV</text>
<text x="87.9" y="128.4">VO = ±10 V</text>
<text x="110.8" y="129">TA = 0°C to 70°C</text>
<text x="161.9" y="129">15</text>
<text x="25.6" y="135.6">Avd</text>
<text x="37.2" y="133.8">Small-signal</text>
<text x="37.2" y="137.3">differential-voltage amplification</text>
<text x="87.9" y="135.6">f = 10 kHz</text>
<text x="171.6" y="135.6">2.2</text>
<text x="190.3" y="135.6">V/mV</text>
<text x="87.9" y="142.2">RL = 600 Ω,</text>
<text x="110.8" y="142.2">VO = ±10 V</text>
<text x="170.9" y="142.2">140</text>
<text x="25.6" y="144.6">BOM</text>
<text x="37.2" y="144.6">Maximum output swing bandwidth</text>
<text x="37.2" y="144.6">Maximum-output-swing bandwidth</text>
<text x="110.8" y="147">VCC± = ±18 V,</text>
<text x="136.1" y="147">VO = ±14 V</text>
<text x="170.9" y="147">100</text>
<text x="191.3" y="144.6">kHz</text>
<text x="25.6" y="151.8">B1</text>
<text x="37.2" y="151.8">Unity-gain bandwidth</text>
<text x="87.9" y="151.8">RL = 600 Ω,</text>
<text x="110.8" y="151.8">CL = 100 pF</text>
<text x="172.4" y="151.8">10</text>
<text x="190.9" y="151.8">MHz</text>
<text x="25.6" y="156.5">ri</text>
<text x="25.6" y="161.3">zo</text>
<text x="37.2" y="156.5">Input resistance</text>
<text x="37.2" y="161.3">Output impedance</text>
<text x="87.9" y="161.3">AVD = 30 dB,</text>
<text x="110.8" y="161.3">RL = 600 Ω,</text>
<text x="136.1" y="161.3">f = 10 kHz</text>
<text x="161.9" y="156.5">30</text>
<text x="170.9" y="156.5">300</text>
<text x="171.6" y="161.3">0.3</text>
<text x="192" y="156.5">kΩ</text>
<text x="192.7" y="161.3">Ω</text>
<text x="25.6" y="166.1">CMRR</text>
<text x="37.2" y="166.1">Common-mode rejection ratio</text>
<text x="87.9" y="166.1">VIC = VICR min</text>
<text x="161.9" y="166.1">70</text>
<text x="170.9" y="166.1">100</text>
<text x="192" y="166.1">dB</text>
<text x="25.6" y="172.8">kSVR</text>
<text x="37.2" y="170.9">Supply voltage rejection ratio</text>
<text x="87.9" y="172.8">VCC± = ±9 V to ±15 V,</text>
<text x="136.1" y="172.8">VO = 0</text>
<text x="161.9" y="172.8">80</text>
<text x="170.9" y="172.8">100</text>
<text x="192" y="172.8">dB</text>
<text x="25.6" y="179.4">IOS</text>
<text x="37.2" y="174.4">(∆VCC±/∆VIO)</text>
<text x="37.2" y="179.4">Output short-circuit current</text>
<text x="161.9" y="179.4">10</text>
<text x="172.4" y="179.4">38</text>
<text x="183" y="179.4">60</text>
<text x="191.6" y="179.4">mA</text>
<text x="25.6" y="184.2">ICC</text>
<text x="37.2" y="184.2">Total supply curent</text>
<text x="87.9" y="184.2">VO = 0,</text>
<text x="110.8" y="184.2">No load</text>
<text x="174" y="184.2">8</text>
<text x="183" y="184.2">16</text>
<text x="191.6" y="184.2">mA</text>
<text x="37.2" y="190.8">Crosstalk attenuation (VO1/VO2)</text>
<text x="87.9" y="189">V01 = 10 V</text>
<text x="110.8" y="190.8">f = 1 kHz</text>
<text x="171.1" y="190.8">110</text>
<text x="192" y="190.8">dB</text>
<text x="23.2" y="196.8">† All characteristics are measured under open-loop conditions with zero common-mode input voltage unless otherwise specified.</text>
<text x="87.9" y="192.5">peak,</text>
<text x="199.2" y="270.8">3</text>
</g>
<text font-size="2.5" fill="#231f20" x="137.9" y="22.7">SLOS075C – NOVEMBER 1979 – REVISED JUNE 2000</text>
<g font-size="2.1" fill="#231f20">
<text x="85.3" y="271">POST OFFICE BOX 655303</text>
<text x="114.9" y="271">DALLAS, TEXAS 75265</text>
</g>
</svg>
